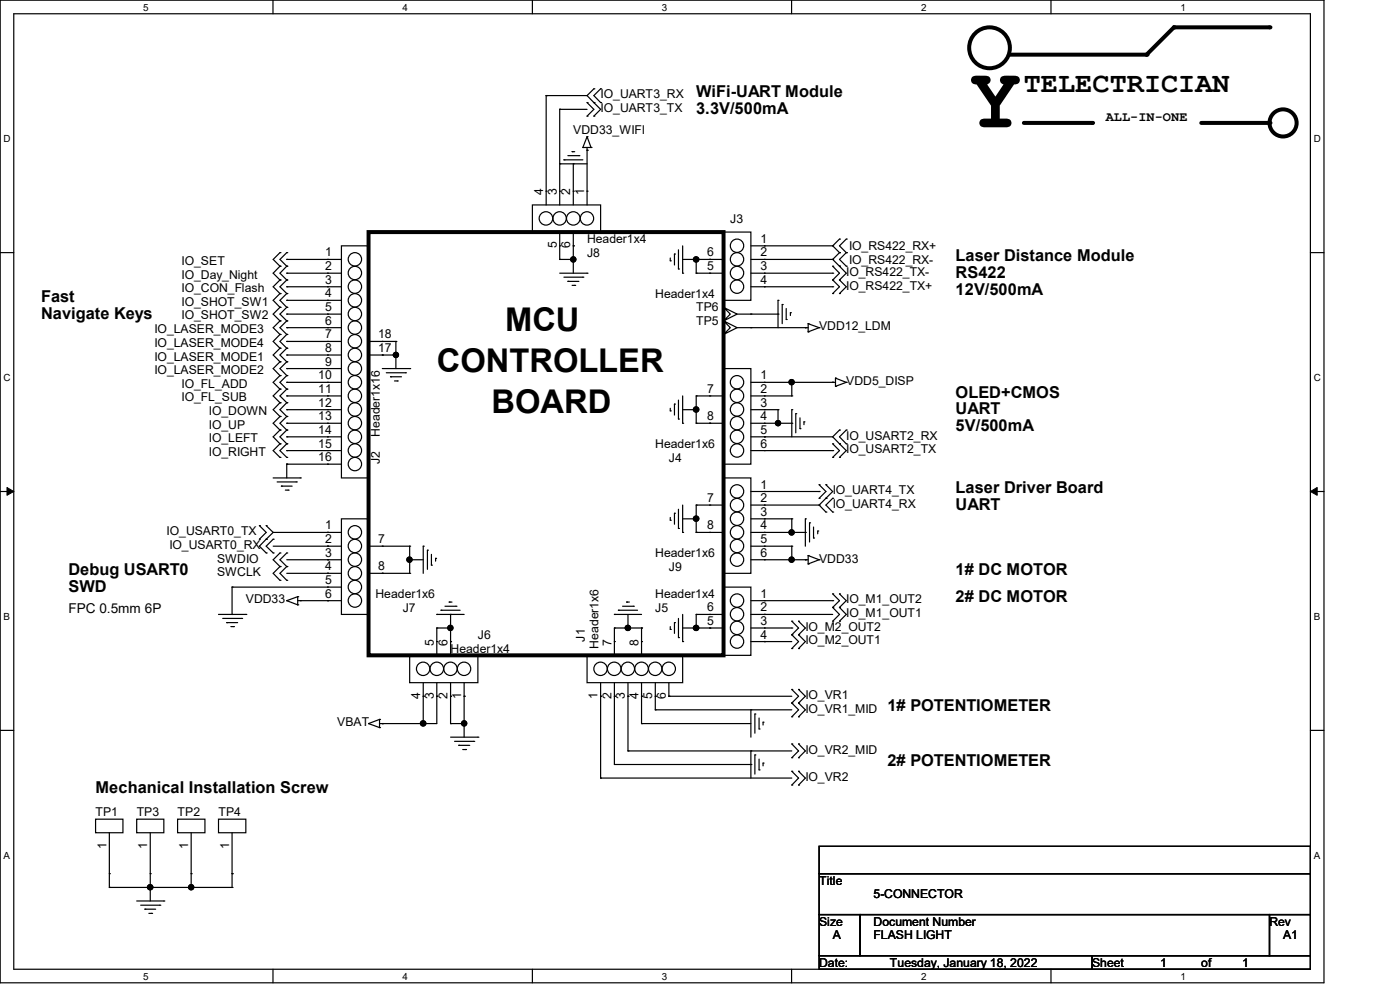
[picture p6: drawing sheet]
<svg xmlns="http://www.w3.org/2000/svg" width="297mm" height="210mm" viewBox="0 0 297 210" stroke-linecap="round" stroke-linejoin="round" font-family="sans-serif">
<path d="M0 0h280.9v208.5h-280.9zM2.9 2.9h275.1v202.7h-275.1z" fill="none" stroke="#000" stroke-width=".25"/>
<g fill="#fff">
<path d="M30.4 .3h1.1v2.4h-1.1z"/>
<path d="M30.4 205.9h1.1v2.3h-1.1z"/>
</g>
<path d="M57.9 0v2.9M57.9 205.6v2.9" fill="none" stroke="#000" stroke-width=".25"/>
<g fill="#fff">
<path d="M85.4 .3h1.1v2.4h-1.1z"/>
<path d="M85.4 205.9h1.1v2.3h-1.1z"/>
</g>
<path d="M112.9 0v2.9M112.9 205.6v2.9" fill="none" stroke="#000" stroke-width=".25"/>
<g fill="#fff">
<path d="M140.4 .3h1.2v2.4h-1.2z"/>
<path d="M140.4 205.9h1.2v2.3h-1.2z"/>
</g>
<path d="M167.9 0v2.9M167.9 205.6v2.9" fill="none" stroke="#000" stroke-width=".25"/>
<g fill="#fff">
<path d="M195.4 .3h1.2v2.4h-1.2z"/>
<path d="M195.4 205.9h1.2v2.3h-1.2z"/>
</g>
<path d="M223 0v2.9M223 205.6v2.9" fill="none" stroke="#000" stroke-width=".25"/>
<g fill="#fff">
<path d="M250.4 .3h1.2v2.4h-1.2z"/>
<path d="M250.4 205.9h1.2v2.3h-1.2z"/>
<path d="M.8 28.2h1.4v2.4h-1.4z"/>
<path d="M278.7 28.2h1.5v2.4h-1.5z"/>
<path d="M.8 78.9h1.4v2.3h-1.4z"/>
<path d="M278.7 78.9h1.5v2.3h-1.5z"/>
</g>
<path d="M0 53.6h2.9M278 53.6h2.9" fill="none" stroke="#000" stroke-width=".25"/>
<g fill="#fff">
<path d="M.8 129.6h1.3v2.3h-1.3z"/>
<path d="M278.7 129.6h1.4v2.3h-1.4z"/>
</g>
<path d="M0 104.3h2.9M278 104.3h2.9" fill="none" stroke="#000" stroke-width=".25"/>
<path d="M1.5 103.4l1.4 .9-1.4 .8zM278 104.3l1.4-.9v1.7z" fill="#000" stroke="#000" stroke-width=".21"/>
<g fill="#fff">
<path d="M.8 180.3h1.3v2.3h-1.3z"/>
<path d="M278.7 180.3h1.4v2.3h-1.4z"/>
</g>
<g fill="none" stroke="#000" stroke-width=".25">
<path d="M126 18.8h.1M126 18.8l-1.5 1.5M127.4 18.8h.1M127.4 18.8l-1.4 1.5 1.4 1.5M115.9 20.3h.1M115.9 20.3v23.2M115.9 20.3h8.6M118.7 34.8h.1M118.7 23.2h.1M118.7 34.8h5.8M118.7 23.2v20.3M118.7 23.2h5.8"/>
<path d="M119.6 33.9h.1M119.6 33.9h4.1M120.5 33h2.3M121.4 32.2h.1M121.4 32.2h.5M121.6 34.8h.1M121.6 34.8v8.7M122.8 33h.1M123.7 31.3h.1M123.7 31.3h1.7M124.5 31.9h.1M124.5 29h.1"/>
<path d="M124.5 24.6h.1M124.5 21.8h.1M124.5 31.3v12.2M124.5 29l-.8 2.3M124.5 29l.9 2.3M124.5 21.8l1.5 1.4-1.5 1.4M124.5 20.3l1.5 1.5M125.4 31.3h.1M126 24.6h.1M126 21.8h.1M126 21.8l1.4 1.4-1.4 1.4M127.4 21.8h.1"/>
<path d="M59.4 53.6h.1M59.4 56.5h.1M59.4 59.4h.1M59.4 53.6l-1.4 1.4 1.4 1.5M59.4 56.5l-1.4 1.5 1.4 1.4M59.4 59.4l-1.4 1.4 1.4 1.5M60.8 53.6h.1M60.8 56.5h.1M60.8 59.4h.1M60.8 55h.1M60.8 58h.1M60.8 58h11.6"/>
<path d="M60.8 53.6l-1.4 1.4 1.4 1.5M60.8 56.5l-1.4 1.5 1.4 1.4M60.8 59.4l-1.4 1.4 1.4 1.5M60.8 55h11.6M69.5 55h.1M69.5 58h.1M72.4 52.2h5.8v49.2h-5.8zM112.9 43.5h14.5v5.7h-14.5zM115.9 40.6h.1M118.7 40.6h.1M118.7 52.2h.1M118.7 55h.1"/>
<path d="M118.7 58h5.8M118.7 55h2.9M118.7 49.2v5.8M119.6 58.8h4.1M120.5 59.7h.1M120.5 59.7h2.3M121.6 40.6h.1M121.6 52.2h.1M121.6 55h.1M121.6 49.2v8.8M123.7 58.8h.1M124.5 58h.1"/>
<path d="M124.5 40.6h.1M142.2 55.3h.1M142.2 54.7v.6M143.1 53.9h.1M143.1 53.9v2.3M143.9 57.1h.1M143.9 53v4.1M144.8 58h.1M144.8 52.2v5.8M144.8 55h8.7M147.7 55h.1M147.7 58h.1"/>
<path d="M147.7 58h5.8M147.7 55v3M150.6 58h.1M150.6 55h.1M153.5 49.2h5.8v14.5h-5.8zM159.3 58h17.4M159.3 55h17.4M159.3 52.2h17.4M162.2 52.2h.1M162.2 55h.1M162.2 58h.1M176.7 59.4h.1"/>
<path d="M176.7 56.5h.1M176.7 52.2h.1M176.7 55h.1M176.7 58h.1M176.7 52.2l1.4 1.4M176.7 55l1.4 1.5M176.7 56.5l1.4 1.5-1.4 1.4M176.7 59.4l1.4 1.4-1.4 1.5M178.1 50.7h.1M178.1 53.6h.1M178.1 56.5h.1M178.1 59.4h.1"/>
<path d="M178.1 50.7l-1.4 1.5M178.1 53.6l-1.4 1.4M178.1 56.5l1.4 1.5-1.4 1.4M178.1 59.4l1.4 1.4-1.4 1.5M179.5 53.6h.1M179.5 50.7h.1M179.5 56.5h.1M179.5 50.7l-1.4 1.5 1.4 1.4M179.5 53.6l-1.4 1.4 1.4 1.5M59.4 62.3h.1M59.4 65.2h.1M59.4 68.1h.1"/>
<path d="M59.4 73.9h.1M59.4 76.8h.1M59.4 79.7h.1M59.4 71h.1M59.4 62.3l-1.4 1.4 1.4 1.5M59.4 65.2l-1.4 1.4 1.4 1.5M59.4 73.9l-1.4 1.4 1.4 1.5M59.4 76.8l-1.4 1.4 1.4 1.5M59.4 71l-1.4 1.4 1.4 1.5M59.4 79.7l-1.4 1.4 1.4 1.4M59.4 68.1l-1.4 1.4 1.4 1.5M60.8 62.3h.1"/>
<path d="M60.8 65.2h.1M60.8 68.1h.1M60.8 73.9h.1M60.8 76.8h.1M60.8 79.7h.1M60.8 71h.1M60.8 60.8h.1M60.8 63.7h.1M60.8 66.6h.1M60.8 69.5h.1M60.8 72.4h.1M60.8 75.3h.1"/>
<path d="M60.8 78.2h.1M60.8 69.5h11.6M60.8 78.2h11.6M60.8 62.3l-1.4 1.4 1.4 1.5M60.8 65.2l-1.4 1.4 1.4 1.5M60.8 73.9l-1.4 1.4 1.4 1.5M60.8 76.8l-1.4 1.4 1.4 1.5M60.8 71l-1.4 1.4 1.4 1.5M60.8 79.7l-1.4 1.4 1.4 1.4M60.8 68.1l-1.4 1.4 1.4 1.5M60.8 60.8h11.6M60.8 63.7h11.6"/>
<path d="M60.8 66.6h11.6M60.8 72.4h11.6M60.8 75.3h11.6M69.5 60.8h.1M69.5 63.7h.1M69.5 66.6h.1M69.5 69.5h.1M69.5 72.4h.1M69.5 75.3h.1M69.5 78.2h.1M78.2 72.4h5.8M78.2 75.3h5.8"/>
<path d="M81.1 75.3h.1M81.1 72.4h.1M81.1 78.2h5.8M82 79.1h4M82.8 79.9h.1M82.8 79.9h2.4M84 72.4h.1M84 75.3h.1M84 72.4v5.8M86 79.1h.1M86.9 78.2h.1M121.4 60.5h.5"/>
<path d="M121.9 60.5h.1M153.5 65.2l2.9 1.4-2.9 1.5 1.4-1.5zM153.5 68.1l2.9 1.4-2.9 1.5 1.4-1.5zM153.5 78.2h5.8v20.3h-5.8zM156.4 69.5h15M156.4 66.6h8.7M159.3 66.6h.1M159.3 69.5h.1M159.3 60.8h17.4M162.2 60.8h.1M165.1 63.7h.1M165.1 66.6h.1"/>
<path d="M165.1 63.7v5.8M165.9 64.6h.1M165.9 64.6v4.1M166.8 67.8h.1M166.8 65.4v2.4M167.7 66.3h.1M167.7 66.3v.6M170.9 69.5h.1M171.4 68.7h.1M171.4 70.4h.1M171.4 68.7v1.7M171.4 68.7l2.4 .8"/>
<path d="M173.8 69.5h.1M173.8 69.5l-2.4 .9M176.7 62.3h.1M176.7 60.8h.1M178.1 62.3h.1M59.4 91.2h.1M59.4 94.1h.1M59.4 97h.1M59.4 85.4h.1M59.4 88.3h.1M59.4 82.5h.1M59.4 91.2l-1.4 1.5 1.4 1.4"/>
<path d="M59.4 94.1l-1.4 1.5 1.4 1.4M59.4 85.4l-1.4 1.5 1.4 1.4M59.4 88.3l-1.4 1.5 1.4 1.4M59.4 82.5l-1.4 1.5 1.4 1.4M60.8 91.2h.1M60.8 94.1h.1M60.8 97h.1M60.8 85.4h.1M60.8 88.3h.1M60.8 82.5h.1M60.8 81.1h.1M60.8 84h.1"/>
<path d="M60.8 86.9h.1M60.8 89.8h.1M60.8 92.7h.1M60.8 95.6h.1M60.8 98.5h.1M60.8 81.1h11.6M60.8 88.3l-1.4 1.5 1.4 1.4M60.8 91.2l-1.4 1.5 1.4 1.4M60.8 94.1l-1.4 1.5 1.4 1.4M60.8 85.4l-1.4 1.5 1.4 1.4M60.8 82.5l-1.4 1.5 1.4 1.4M60.8 84h11.6"/>
<path d="M60.8 86.9h11.6M60.8 89.8h11.6M60.8 92.7h11.6M60.8 95.6h11.6M60.8 98.5h11.6M60.8 98.5v2.9M69.5 81.1h.1M69.5 84h.1M69.5 86.9h.1M69.5 89.8h.1M69.5 92.7h.1M69.5 95.6h.1"/>
<path d="M69.5 98.5h.1M83.7 80.8h.6M84.3 80.8h.1M142.2 87.2h.1M142.2 86.6v.6M143.1 85.7h.1M143.1 85.7v2.4M143.9 88.9h.1M143.9 84.9v4M144.8 89.8h.1M144.8 84v5.8M144.8 86.9h2.9"/>
<path d="M147.7 84h.1M147.7 86.9h.1M147.7 89.8h.1M147.7 84h5.8M147.7 89.8h5.8M147.7 84v5.8M150.6 84h.1M150.6 89.8h.1M159.3 81.1h17.9M159.3 84h8.7M159.3 86.9h5.8M159.3 89.8h8.7"/>
<path d="M159.3 92.7h17.4M159.3 95.6h17.4M162.2 81.1h.1M162.2 84h.1M162.2 86.9h.1M162.2 89.8h.1M162.2 92.7h.1M162.2 95.6h.1M165.1 89.8h.1M165.1 86.9h.1M165.1 86.9v2.9M168 86.9h.1"/>
<path d="M168 89.8h.1M168 81.1h.1M168 84h.1M168 81.1v2.9M168 86.9v5.8M168.8 87.8h.1M168.8 87.8v4M169.7 90.9h.1M169.7 88.6v2.3M170.6 89.5h.1M170.6 89.5v.6M176.7 81.1h.1"/>
<path d="M176.7 97h.1M176.7 94.1h.1M176.7 95.6h.1M176.7 94.1l1.4 1.5-1.4 1.4M176.7 92.7l1.4 1.4M177.2 80.2h.1M177.2 82h.1M177.2 80.2v1.8M177.2 80.2l2.3 .9M178.1 97h.1M178.1 94.1h.1M178.1 91.2h.1"/>
<path d="M178.1 94.1l1.4 1.5-1.4 1.4M178.1 91.2l-1.4 1.5M179.5 81.1h.1M179.5 94.1h.1M179.5 91.2h.1M179.5 81.1l-2.3 .9M179.5 91.2l-1.4 1.5 1.4 1.4M55 111.5h.1M55 114.4h.1M55 111.5l1.5 1.4-1.5 1.5M56.5 114.4h.1M56.5 117.3h.1"/>
<path d="M56.5 111.5h.1M56.5 114.4l-1.5 1.5 1.5 1.4M56.5 111.5l1.5 1.4M58 114.4h.1M58 117.3h.1M58 101.4h5.7M58 114.4l-1.5 1.5 1.5 1.4M58 112.9l-1.5 1.5M58 112.9h14.4M58 115.9h14.4M58.8 102.2h4.1M59.4 117.3h.1"/>
<path d="M59.4 117.3l-1.4 1.4 1.4 1.5M59.7 103.1h.1M59.7 103.1h2.3M60.5 104h.6M60.8 117.3h.1M60.8 118.7h11.6M60.8 117.3l-1.4 1.4 1.4 1.5M61.1 104h.1M62.9 102.2h.1M63.7 101.4h.1M69.5 112.9h.1M69.5 115.9h.1"/>
<path d="M69.5 118.7h.1M72.4 110.1h5.8v20.2h-5.8zM78.2 115.9h8.7M81.1 115.9h.1M86.9 115.9h.1M86.9 118.7h.1M86.9 118.7h2.9M86.9 115.9v5.7M89.8 115.9h.1M89.8 115.9v5.7M90.7 116.7h.1M90.7 116.7v4.1"/>
<path d="M91.5 119.9h.1M91.5 117.6v2.3M92.4 118.4h.1M92.4 118.4v.6M142.2 110.4h.1M142.2 109.8v.6M143.1 108.9h.1M143.1 108.9v2.3M143.9 112.1h.1M143.9 108v4.1M144.8 112.9h.1M144.8 107.1v5.8"/>
<path d="M144.8 110.1h2.9M147.7 107.1h.1M147.7 110.1h.1M147.7 112.9h.1M147.7 112.9h5.8M147.7 107.1h5.8M147.7 107.1v5.8M150.6 107.1h.1M150.6 112.9h.1M153.5 101.4h5.8v20.2h-5.8zM159.3 118.7h12.1M159.3 112.9h11.6"/>
<path d="M159.3 115.9h8.7M159.3 104.3h14.5M159.3 107.1h14.5M159.3 110.1h8.7M162.2 104.3h.1M162.2 107.1h.1M162.2 110.1h.1M162.2 112.9h.1M162.2 115.9h.1M162.2 118.7h.1M168 118.7h.1M168 112.9h.1"/>
<path d="M168 110.1h.1M168 115.9h.1M168 110.1v2.8M168 115.9v2.8M170.9 110.1h.1M170.9 118.7h.1M170.9 112.9h.1M170.9 110.1v5.8M171.4 117.9h.1M171.4 119.6h.1M171.4 117.9v1.7M171.4 117.9l2.4 .8"/>
<path d="M171.7 110.9h.1M171.7 110.9v4.1M172.6 114.1h.1M172.6 111.8v2.3M173.5 112.6h.1M173.5 112.6v.6M173.8 118.7h.1M173.8 105.7h.1M173.8 102.8h.1M173.8 104.3h.1M173.8 107.1h.1M173.8 118.7l-2.4 .9"/>
<path d="M173.8 102.8l1.4 1.5-1.4 1.4M173.8 107.1l1.4 1.5M175.2 105.7h.1M175.2 102.8h.1M175.2 108.6h.1M175.2 102.8l1.5 1.5-2.9 2.8M176.7 108.6h.1M176.7 105.7h.1M176.7 105.7l-1.5 1.4 1.5 1.5M46.4 130.3h5.8M47.2 131.2h4.1M48.1 132.1h.1"/>
<path d="M48.1 132.1h2.3M49 132.9h.5M49.2 124.5h.1M49.2 130.3h.1M49.2 124.5h23.2M49.2 124.5v5.8M49.5 132.9h.1M51.3 131.2h.1M52.2 130.3h.1M59.4 120.2h.1M59.4 123.1h.1M59.4 120.2l-1.4 1.4 1.4 1.5"/>
<path d="M60.8 127.4h.1M60.8 120.2h.1M60.8 123.1h.1M60.8 127.4l2.4 .9M60.8 120.2l-1.4 1.4 1.4 1.5M60.8 121.6h11.6M63.2 128.3h.1M63.2 126.6h.1M63.2 126.6v1.7M63.2 127.4h9.2M63.2 126.6l-2.4 .8M63.7 127.4h.1"/>
<path d="M69.5 121.6h.1M69.5 124.5h.1M69.5 127.4h.1M78.2 121.6h8.7M81.1 121.6h.1M86.9 139h14.5v5.8h-14.5zM86.9 121.6h.1M92.7 130.3h.1M92.7 136.1h.1M92.7 133.2h.1M92.7 130.3h5.8M92.7 133.2v5.8"/>
<path d="M92.7 133.2h2.9M93.6 129.5h.1M93.6 129.5h4M94.4 128.6h2.3M95.3 127.7h.1M95.3 127.7h.6M95.6 136.1h.1M95.6 133.2h.1M95.6 130.3h.1M95.6 130.3v8.7M96.7 128.6h.1M124.5 139h20.3v5.8h-20.3z"/>
<path d="M130.3 130.3h.1M130.3 136.1h.1M130.3 133.2h.1M130.3 130.3h5.8M130.3 133.2v5.8M130.3 133.2h5.8M131.2 129.5h.1M131.2 129.5h4.1M132.1 128.6h2.3M132.9 127.7h.1M132.9 127.7h.6M133.2 133.2h.1"/>
<path d="M133.2 130.3v2.9M134.4 128.6h.1M136.1 136.1h.1M136.1 133.2h.1M136.1 133.2v5.8M142.2 133.5h.1M142.2 132.9v.6M143.1 132.1h.1M143.1 132.1v2.3M143.9 135.3h.1M143.9 131.2v4.1M144.8 136.1h.1"/>
<path d="M144.8 130.3v5.8M144.8 133.2h8.7M147.7 130.3h.1M147.7 133.2h.1M147.7 130.3h5.8M147.7 130.3v2.9M150.6 133.2h.1M150.6 130.3h.1M153.5 124.5h5.8v14.5h-5.8zM159.3 130.3h17.4M159.3 127.4h17.4M159.3 133.2h8.7"/>
<path d="M159.3 136.1h8.7M162.2 127.4h.1M162.2 130.3h.1M162.2 133.2h.1M162.2 136.1h.1M168 137.6h.1M168 134.7h.1M168 131.8h.1M168 133.2h.1M168 134.7l1.4 1.4-1.4 1.5M168 131.8l1.4 1.4-1.4 1.5M169.4 137.6h.1"/>
<path d="M169.4 134.7h.1M169.4 131.8h.1M169.4 134.7l1.5 1.4-1.5 1.5M169.4 131.8l1.5 1.4-1.5 1.5M176.7 131.8h.1M176.7 128.9h.1M176.7 126h.1M176.7 127.4h.1M176.7 128.9l1.4 1.4-1.4 1.5M176.7 126l1.4 1.4-1.4 1.5M178.1 131.8h.1M178.1 128.9h.1"/>
<path d="M178.1 126h.1M178.1 128.9l1.4 1.4-1.4 1.5M178.1 126l1.4 1.4-1.4 1.5M0 154.9h2.9M78.2 153.5h.1M78.2 153.5l2.3 .8M80.5 154.3h.1M80.5 152.6h.1M80.5 152.6v1.7M80.5 152.6l-2.3 .9M81.1 153.5h.1M89.8 147.7h.1"/>
<path d="M89.8 153.5h.1M89.8 144.8v8.7M92.7 147.7h.1M92.7 144.8v8.7h-12.2M95.6 147.7h.1M95.6 153.5h.1M95.6 153.5h2.9M95.6 156.4h5.8M95.6 144.8v8.7M96.4 157.3h4.1M97.3 158.1h.1M97.3 158.1h2.4"/>
<path d="M98.2 159h.6M98.5 147.7h.1M98.5 153.5h.1M98.5 144.8v11.6M98.8 159h.1M100.5 157.3h.1M101.4 156.4h.1M127.4 147.7h.1M127.4 144.8v20.3M130.3 147.7h.1M130.3 144.8v17.4h29M133.2 147.7h.1"/>
<path d="M133.2 159.3h.1M133.2 144.8v14.5M133.2 159.3h34.8M136.1 147.7h.1M136.1 153.5h.1M136.1 153.5h23.2M136.1 144.8v8.7M139 147.7h.1M139 150.6h.1M139 144.8v5.8M139 150.6h29M141.9 147.7h.1"/>
<path d="M141.9 144.8v2.9M141.9 147.7h26.1M159.3 150.6h.1M159.3 159.3h.1M159.3 150.6v5.8M159.3 159.3v5.8M160.1 151.5h.1M160.1 151.5v4M161 154.6h.1M161 152.3v2.3M161.9 153.2h.1M161.9 153.2v.6"/>
<path d="M168 149.1h.1M168 146.3h.1M168 152.1h.1M168 157.8h.1M168 146.3l1.4 1.4-1.4 1.4M168 149.1l1.4 1.5-1.4 1.5M168 157.8l1.4 1.5-1.4 1.4M169.4 149.1h.1M169.4 146.3h.1M169.4 152.1h.1M169.4 157.8h.1M169.4 146.3l1.5 1.4-1.5 1.4"/>
<path d="M169.4 149.1l1.5 1.5-1.5 1.5M169.4 157.8l1.5 1.5-1.5 1.4M278 154.9h2.9M20.3 173.8h5.8v2.9h-5.8zM23.2 176.7v11.6M29 173.8h5.8v2.9h-5.8zM31.9 176.7v14.4M37.7 173.8h5.8v2.9h-5.8zM40.6 176.7v11.6M46.4 173.8h5.8v2.9h-5.8zM49.2 176.7v11.6M127.4 165.1h.1"/>
<path d="M127.4 165.1h40.6M159.3 162.2h.1M160.1 160.1h.1M160.1 160.1v4.1M161 163.3h.1M161 161v2.3M161.9 161.9h.1M161.9 161.9v.6M168 166.5h.1M168 163.6h.1M168 160.7h.1M168 163.6l1.4 1.5-1.4 1.4"/>
<path d="M169.4 166.5h.1M169.4 163.6h.1M169.4 160.7h.1M169.4 163.6l1.5 1.5-1.5 1.4M173.8 179.5h104.2v5.8h-104.2zM23.2 185.3h.1M23.2 188.3h.1M23.2 188.3h26M29 191.1h5.8M29.8 192h4.1M30.7 192.9h.1M30.7 192.9h2.3"/>
<path d="M31.6 193.8h.6M31.9 185.3h.1M31.9 188.3h.1M32.2 193.8h.1M33.9 192h.1M34.8 191.1h.1M40.6 185.3h.1M40.6 188.3h.1M49.2 185.3h.1M49.2 188.3h.1M173.8 185.3h104.2v8.7h-104.2zM173.8 194h8.7v8.7h-8.7z"/>
<path d="M182.5 194h86.8v8.7h-86.8zM269.3 194h8.7v8.7h-8.7zM173.8 202.7h57.9v2.9h-57.9zM231.7 202.7h46.3v2.9h-46.3z"/>
<circle cx="75.3" cy="57.9" r="1.42"/>
<circle cx="75.3" cy="55" r="1.42"/>
<circle cx="115.8" cy="46.3" r="1.43"/>
<circle cx="118.7" cy="46.3" r="1.42"/>
<circle cx="121.6" cy="46.3" r="1.43"/>
<circle cx="124.5" cy="46.3" r="1.42"/>
<circle cx="156.4" cy="52.1" r="1.42"/>
<circle cx="156.4" cy="57.9" r="1.42"/>
<circle cx="156.4" cy="55" r="1.42"/>
<circle cx="75.3" cy="60.8" r="1.42"/>
<circle cx="75.3" cy="78.2" r="1.42"/>
<circle cx="75.3" cy="63.7" r="1.42"/>
<circle cx="75.3" cy="66.6" r="1.42"/>
<circle cx="75.3" cy="69.5" r="1.42"/>
<circle cx="75.3" cy="72.4" r="1.42"/>
<circle cx="75.3" cy="75.3" r="1.42"/>
<circle cx="156.4" cy="60.8" r="1.42"/>
<circle cx="75.3" cy="86.9" r="1.42"/>
<circle cx="75.3" cy="98.4" r="1.42"/>
<circle cx="75.3" cy="81.1" r="1.42"/>
<circle cx="75.3" cy="84" r="1.42"/>
<circle cx="75.3" cy="89.8" r="1.42"/>
<circle cx="75.3" cy="92.7" r="1.42"/>
<circle cx="75.3" cy="95.6" r="1.42"/>
<circle cx="156.4" cy="92.7" r="1.42"/>
<circle cx="156.4" cy="95.6" r="1.42"/>
<circle cx="156.4" cy="81.1" r="1.42"/>
<circle cx="156.4" cy="84" r="1.42"/>
<circle cx="156.4" cy="86.9" r="1.42"/>
<circle cx="156.4" cy="89.8" r="1.42"/>
<circle cx="75.3" cy="118.7" r="1.42"/>
<circle cx="75.3" cy="112.9" r="1.42"/>
<circle cx="75.3" cy="115.8" r="1.42"/>
<circle cx="156.4" cy="118.7" r="1.42"/>
<circle cx="156.4" cy="104.2" r="1.42"/>
<circle cx="156.4" cy="112.9" r="1.42"/>
<circle cx="156.4" cy="107.1" r="1.42"/>
<circle cx="156.4" cy="110" r="1.42"/>
<circle cx="156.4" cy="115.8" r="1.42"/>
<circle cx="75.3" cy="124.5" r="1.42"/>
<circle cx="75.3" cy="121.6" r="1.42"/>
<circle cx="75.3" cy="127.4" r="1.42"/>
<circle cx="156.4" cy="127.4" r="1.42"/>
<circle cx="156.4" cy="136.1" r="1.42"/>
<circle cx="156.4" cy="130.3" r="1.42"/>
<circle cx="156.4" cy="133.2" r="1.42"/>
<circle cx="89.8" cy="141.9" r="1.42"/>
<circle cx="92.7" cy="141.9" r="1.43"/>
<circle cx="95.6" cy="141.9" r="1.42"/>
<circle cx="98.4" cy="141.9" r="1.42"/>
<circle cx="127.4" cy="141.9" r="1.42"/>
<circle cx="130.3" cy="141.9" r="1.43"/>
<circle cx="133.2" cy="141.9" r="1.42"/>
<circle cx="136.1" cy="141.9" r="1.43"/>
<circle cx="139" cy="141.9" r="1.42"/>
<circle cx="141.9" cy="141.9" r="1.42"/>
</g>
<g fill="none" stroke="#000" stroke-width=".85">
<path d="M269.3 5.8h-20.3l-5.8 5.8h-28.9M217.2 26.1h14.5M254.8 26.1h14.5M78.2 49.2h75.3v89.8h-75.3z"/>
<circle cx="209.9" cy="10.1" r="4.3"/>
<circle cx="272.2" cy="26.1" r="2.88"/>
</g>
<g fill="#000">
<circle cx="243.2" cy="11.6" r=".42"/>
<circle cx="249" cy="5.8" r=".42"/>
<circle cx="269.3" cy="5.8" r=".42"/>
<circle cx="231.7" cy="26.1" r=".42"/>
<circle cx="269.3" cy="26.1" r=".42"/>
</g>
<g fill="#000" stroke="#000" stroke-width=".25">
<circle cx="121.6" cy="55" r=".55"/>
<circle cx="147.7" cy="55" r=".56"/>
<circle cx="84" cy="75.3" r=".55"/>
<circle cx="147.7" cy="86.9" r=".56"/>
<circle cx="165.1" cy="89.8" r=".55"/>
<circle cx="167.9" cy="81.1" r=".55"/>
<circle cx="86.9" cy="118.7" r=".55"/>
<circle cx="147.7" cy="110" r=".56"/>
<circle cx="167.9" cy="118.7" r=".55"/>
<circle cx="167.9" cy="112.9" r=".55"/>
<circle cx="95.5" cy="133.2" r=".55"/>
<circle cx="133.2" cy="133.2" r=".56"/>
<circle cx="147.7" cy="133.2" r=".56"/>
<circle cx="89.8" cy="153.5" r=".56"/>
<circle cx="98.5" cy="153.5" r=".55"/>
<circle cx="31.9" cy="188.2" r=".56"/>
<circle cx="40.6" cy="188.2" r=".55"/>
</g>
<text font-size="18.5" x="205.6" y="27">Y</text>
<g font-size="6.9">
<text x="107.1" y="70.1">MCU</text>
<text x="92.7" y="78.9">CONTROLLER</text>
<text x="104.3" y="87.5">BOARD</text>
</g>
<text font-size="6.1" x="217.2" y="19.6">TELECTRICIAN</text>
<g font-size="3.5">
<text x="147.7" y="20.6">WiFi-UART Module</text>
<text x="147.7" y="24.2">3.3V/500mA</text>
<text x="202.7" y="55.4">Laser Distance Module</text>
<text x="202.7" y="59">RS422</text>
<text x="8.7" y="64.1">Fast</text>
<text x="202.7" y="62.6">12V/500mA</text>
<text x="8.7" y="67.6">Navigate Keys</text>
<text x="202.7" y="84.3">OLED+CMOS</text>
<text x="202.7" y="87.9">UART</text>
<text x="202.7" y="91.5">5V/500mA</text>
<text x="202.7" y="104.6">Laser Driver Board</text>
<text x="202.7" y="108.2">UART</text>
<text x="14.5" y="122">Debug USART0</text>
<text x="14.5" y="125.6">SWD</text>
<text x="202.7" y="122">1# DC MOTOR</text>
<text x="202.7" y="127.8">2# DC MOTOR</text>
<text x="188.3" y="150.9">1# POTENTIOMETER</text>
<text x="188.3" y="162.5">2# POTENTIOMETER</text>
<text x="20.3" y="168.3">Mechanical Installation Screw</text>
</g>
<g font-size="2.9">
<text x="234.6" y="25.6">ALL-IN-ONE</text>
<text x="14.5" y="130">FPC 0.5mm 6P</text>
</g>
<g font-size="2.6">
<text x="127.4" y="23.8">IO_UART3_TX</text>
<text x="127.4" y="20.9">IO_UART3_RX</text>
<text x="121.6" y="28.4">VDD33_WIFI</text>
<text x="115.2" y="41.4" transform="rotate(-90 115.2 41.4)">4</text>
<text x="118.1" y="41.4" transform="rotate(-90 118.1 41.4)">3</text>
<text x="121" y="41.4" transform="rotate(-90 121 41.4)">2</text>
<text x="123.9" y="41.4" transform="rotate(-90 123.9 41.4)">1</text>
<text x="154.9" y="47.2">J3</text>
<text x="118.1" y="52.7" transform="rotate(-90 118.1 52.7)">5</text>
<text x="121" y="52.7" transform="rotate(-90 121 52.7)">6</text>
<text x="124.5" y="51.6">Header1x4</text>
<text x="161.3" y="51.5">1</text>
<text x="180.1" y="53">IO_RS422_RX+</text>
<text x="38.5" y="56.2">IO_SET</text>
<text x="38.5" y="59.1">IO_Day_Night</text>
<text x="69" y="54.4">1</text>
<text x="69" y="57.3">2</text>
<text x="124.5" y="54.5">J8</text>
<text x="150" y="57.3">5</text>
<text x="150" y="54.4">6</text>
<text x="161.3" y="54.4">2</text>
<text x="161.3" y="57.3">3</text>
<text x="179.5" y="58.5">IO_RS422_TX-</text>
<text x="180.1" y="55.9">IO_RS422_RX-</text>
<text x="38.5" y="64.9">IO_SHOT_SW1</text>
<text x="38.5" y="62">IO_CON_Flash</text>
<text x="69" y="60.2">3</text>
<text x="69" y="63.1">4</text>
<text x="69" y="66">5</text>
<text x="139" y="63.2">Header1x4</text>
<text x="161.3" y="60.2">4</text>
<text x="179.5" y="61.4">IO_RS422_TX+</text>
<text x="32.8" y="70.7">IO_LASER_MODE3</text>
<text x="38.5" y="67.8">IO_SHOT_SW2</text>
<text x="69" y="68.9">6</text>
<text x="69" y="71.8">7</text>
<text x="80.2" y="71.8">18</text>
<text x="147.7" y="66">TP6</text>
<text x="147.7" y="69">TP5</text>
<text x="173.8" y="70.1">VDD12_LDM</text>
<text x="32.8" y="76.5">IO_LASER_MODE1</text>
<text x="32.8" y="73.6">IO_LASER_MODE4</text>
<text x="69" y="74.7">8</text>
<text x="69" y="77.6">9</text>
<text x="80.2" y="74.7">17</text>
<text x="32.8" y="79.4">IO_LASER_MODE2</text>
<text x="38.5" y="82.3">IO_FL_ADD</text>
<text x="67.5" y="80.5">10</text>
<text x="67.5" y="83.4">11</text>
<text x="150" y="83.4">7</text>
<text x="161.3" y="80.5">1</text>
<text x="161.3" y="83.4">2</text>
<text x="179.5" y="81.7">VDD5_DISP</text>
<text x="38.5" y="85.2">IO_FL_SUB</text>
<text x="44.3" y="88.1">IO_DOWN</text>
<text x="67.5" y="86.3">12</text>
<text x="67.5" y="89.2">13</text>
<text x="150" y="89.2">8</text>
<text x="161.3" y="86.3">3</text>
<text x="161.3" y="89.2">4</text>
<text x="44.3" y="93.9">IO_LEFT</text>
<text x="44.3" y="91">IO_UP</text>
<text x="67.5" y="92">14</text>
<text x="67.5" y="95">15</text>
<text x="80.6" y="92.7" transform="rotate(-90 80.6 92.7)">Header1x16</text>
<text x="139" y="95">Header1x6</text>
<text x="161.3" y="92">5</text>
<text x="161.3" y="95">6</text>
<text x="179.5" y="93.3">IO_USART2_RX</text>
<text x="44.3" y="96.7">IO_RIGHT</text>
<text x="67.5" y="97.8">16</text>
<text x="80.6" y="98.5" transform="rotate(-90 80.6 98.5)">J2</text>
<text x="141.9" y="97.9">J4</text>
<text x="179.5" y="96.2">IO_USART2_TX</text>
<text x="150" y="106.5">7</text>
<text x="161.3" y="103.6">1</text>
<text x="161.3" y="106.5">2</text>
<text x="176.7" y="104.9">IO_UART4_TX</text>
<text x="176.7" y="107.7">IO_UART4_RX</text>
<text x="35.3" y="113.5">IO_USART0_TX</text>
<text x="69" y="112.3">1</text>
<text x="150" y="112.3">8</text>
<text x="161.3" y="109.4">3</text>
<text x="161.3" y="112.3">4</text>
<text x="35.9" y="116.5">IO_USART0_RX</text>
<text x="46.1" y="119.3">SWDIO</text>
<text x="69" y="115.2">2</text>
<text x="69" y="118.1">3</text>
<text x="80.2" y="115.2">7</text>
<text x="139" y="118.2">Header1x6</text>
<text x="161.3" y="115.2">5</text>
<text x="161.3" y="118.1">6</text>
<text x="173.8" y="119.3">VDD33</text>
<text x="46.1" y="122.2">SWCLK</text>
<text x="69" y="121">4</text>
<text x="69" y="123.9">5</text>
<text x="80.2" y="121">8</text>
<text x="141.9" y="121.1">J9</text>
<text x="52.2" y="128">VDD33</text>
<text x="69" y="126.8">6</text>
<text x="79.7" y="126.9">Header1x6</text>
<text x="85.4" y="129.7">J7</text>
<text x="139" y="129.7">J5</text>
<text x="139" y="126.9">Header1x4</text>
<text x="150" y="129.7">6</text>
<text x="161.3" y="126.8">1</text>
<text x="161.3" y="129.7">2</text>
<text x="179.5" y="130.9">IO_M1_OUT1</text>
<text x="179.5" y="128">IO_M1_OUT2</text>
<text x="92" y="137" transform="rotate(-90 92 137)">5</text>
<text x="95" y="137" transform="rotate(-90 95 137)">6</text>
<text x="101.4" y="135.5">J6</text>
<text x="124" y="136.1" transform="rotate(-90 124 136.1)">J1</text>
<text x="127" y="137.6" transform="rotate(-90 127 137.6)">Header1x6</text>
<text x="129.7" y="137" transform="rotate(-90 129.7 137)">7</text>
<text x="135.5" y="137" transform="rotate(-90 135.5 137)">8</text>
<text x="150" y="132.6">5</text>
<text x="161.3" y="132.6">3</text>
<text x="161.3" y="135.5">4</text>
<text x="170.9" y="136.7">IO_M2_OUT1</text>
<text x="170.9" y="133.8">IO_M2_OUT2</text>
<text x="95.6" y="138.4">Header1x4</text>
<text x="89.2" y="148.3" transform="rotate(-90 89.2 148.3)">4</text>
<text x="92" y="148.3" transform="rotate(-90 92 148.3)">3</text>
<text x="95" y="148.3" transform="rotate(-90 95 148.3)">2</text>
<text x="97.8" y="148.3" transform="rotate(-90 97.8 148.3)">1</text>
<text x="126.8" y="148.3" transform="rotate(-90 126.8 148.3)">1</text>
<text x="129.7" y="148.3" transform="rotate(-90 129.7 148.3)">2</text>
<text x="132.6" y="148.3" transform="rotate(-90 132.6 148.3)">3</text>
<text x="135.5" y="148.3" transform="rotate(-90 135.5 148.3)">4</text>
<text x="138.4" y="148.3" transform="rotate(-90 138.4 148.3)">5</text>
<text x="141.3" y="148.3" transform="rotate(-90 141.3 148.3)">6</text>
<text x="170.9" y="148.3">IO_VR1</text>
<text x="71.5" y="154.1">VBAT</text>
<text x="170.9" y="151.2">IO_VR1_MID</text>
<text x="170.9" y="159.9">IO_VR2_MID</text>
<text x="170.9" y="165.6">IO_VR2</text>
<text x="20.3" y="173.2">TP1</text>
<text x="29" y="173.2">TP3</text>
<text x="37.7" y="173.2">TP2</text>
<text x="46.4" y="173.2">TP4</text>
<text x="22.6" y="180.1" transform="rotate(-90 22.6 180.1)">1</text>
<text x="31.2" y="180.1" transform="rotate(-90 31.2 180.1)">1</text>
<text x="39.9" y="180.1" transform="rotate(-90 39.9 180.1)">1</text>
<text x="48.6" y="180.1" transform="rotate(-90 48.6 180.1)">1</text>
<text x="173.8" y="187.7">Title</text>
<text x="185.3" y="190.6">5-CONNECTOR</text>
<text x="173.8" y="196.3">Size</text>
<text x="185.3" y="196.3">Document Number</text>
<text x="269.3" y="196.3">Rev</text>
<text x="176.7" y="199.3">A</text>
<text x="185.3" y="199.3">FLASH LIGHT</text>
<text x="272.2" y="199.3">A1</text>
<text x="173.8" y="205.1">Date:</text>
<text x="188.8" y="205.1">Tuesday, January 18, 2022</text>
<text x="231.7" y="205.1">Sheet</text>
<text x="246.2" y="205.1">1</text>
<text x="254.8" y="205.1">of</text>
<text x="263.5" y="205.1">1</text>
</g>
<g font-size="2.1">
<text x="30.4" y="2.2">5</text>
<text x="85.4" y="2.2">4</text>
<text x="140.4" y="2.2">3</text>
<text x="195.4" y="2.2">2</text>
<text x="250.4" y="2.2">1</text>
<text x=".8" y="30.1">D</text>
<text x="278.7" y="30.1">D</text>
<text x=".8" y="80.8">C</text>
<text x="278.7" y="80.8">C</text>
<text x=".8" y="131.5">B</text>
<text x="278.7" y="131.5">B</text>
<text x=".8" y="182.2">A</text>
<text x="278.7" y="182.2">A</text>
<text x="30.4" y="207.8">5</text>
<text x="85.4" y="207.8">4</text>
<text x="140.4" y="207.8">3</text>
<text x="195.4" y="207.8">2</text>
<text x="250.4" y="207.8">1</text>
</g>
</svg>
